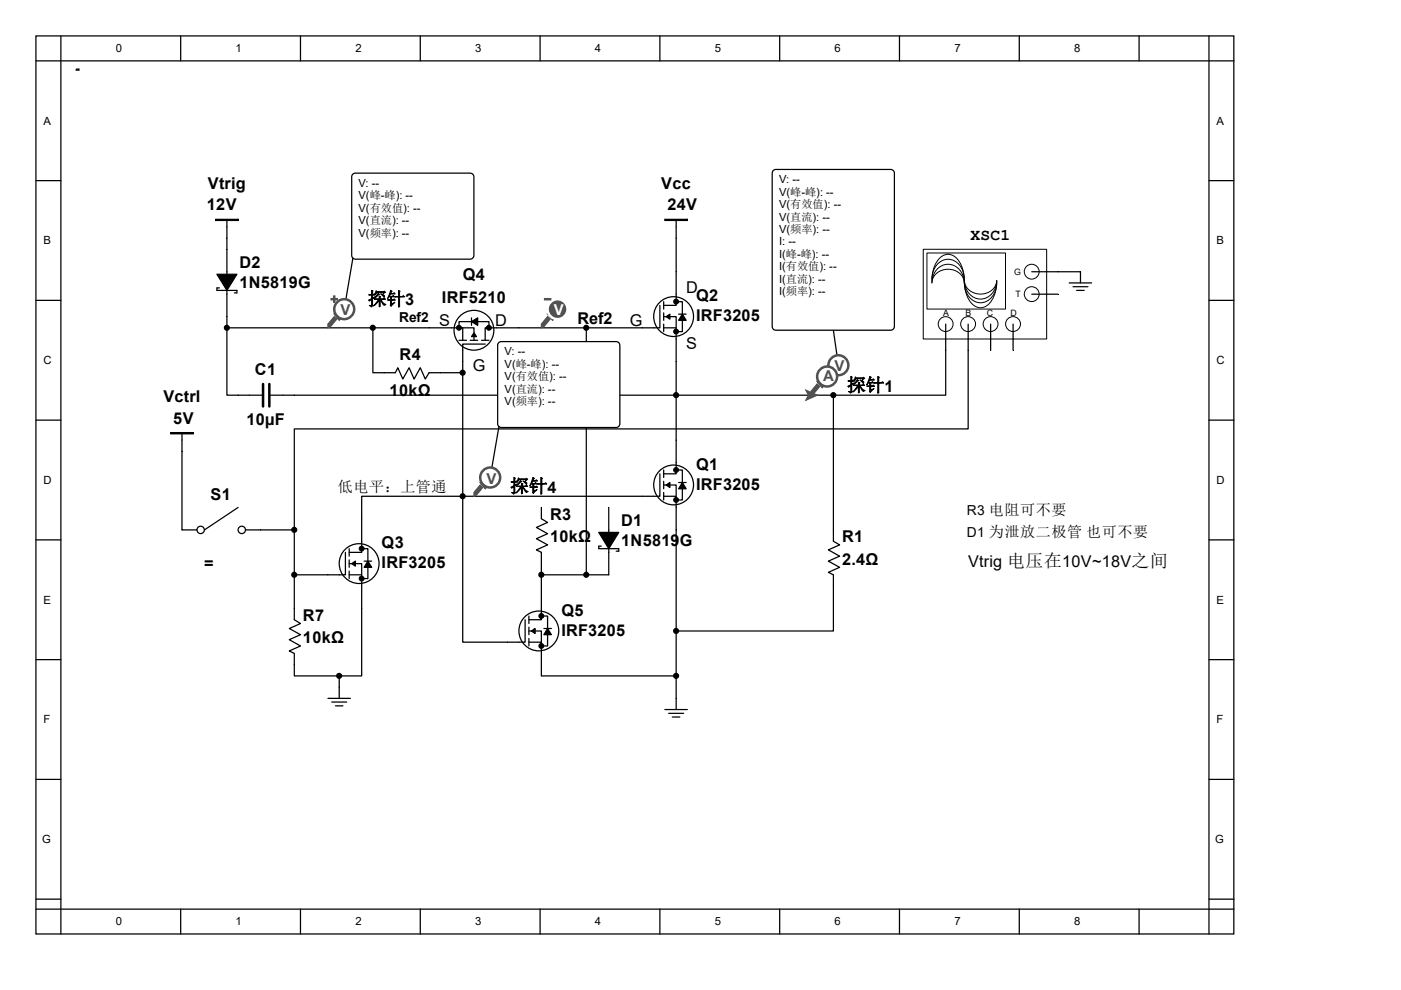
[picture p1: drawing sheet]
<svg xmlns="http://www.w3.org/2000/svg" width="297mm" height="210mm" viewBox="0 0 297 210" stroke-linecap="round" stroke-linejoin="round" font-family="sans-serif">
<g fill="none" stroke="#000" stroke-width=".26">
<path d="M7.6 12.9h254M7.6 7.6h254v190.5h-254zM12.9 7.6v190.5M38.3 7.6v5.3M63.7 7.6v5.3M89.1 7.6v5.3M114.5 7.6v5.3M139.9 7.6v5.3M165.3 7.6v5.3M190.7 7.6v5.3M216.1 7.6v5.3M241.5 7.6v5.3"/>
<path d="M256.3 7.6v190.5M7.6 38.3h5.3M256.3 38.3h5.3M143.4 57.6v7.2h-2.7M143.4 46.8v3.7M7.6 63.7h5.3M139.9 64.8v4.7h-3.7M140.7 67.2h2.7v2.3M140.7 69.5h2.7v31h-2.7M140.7 64v1.6M140.7 66.4v1.5M140.7 68.7v1.6"/>
<path d="M143.4 64h1.3v6.3h-1.3M143.9 66.6h1.6M256.3 63.7h5.3M7.6 89.1h5.3M38.6 92v3.7M50.5 83.8h5M57.4 83.8h5M140.7 99.7v1.6M143.4 99.7h1.3v6.3h-1.3M256.3 89.1h5.3M7.6 114.5h5.3M139.9 100.5v4.8h-3.7"/>
<path d="M140.7 102.9h2.7v2.4M140.7 105.3h2.7v7.1M140.7 102.1v1.6M140.7 104.5v1.5M143.9 102.3h1.6M176.7 112.4v2.4l1.3 .8-2.4 1 2.4 1.4-2.4 1 2.4 1.3-2.4 1.1 1.1 .5v2.4M256.3 114.5h5.3M7.6 139.9h5.3M256.3 139.9h5.3M141 150.5h4.7M141.8 151.3h3.1M142.6 152.1h1.5"/>
<path d="M143.4 148.1v2.4M7.6 165.3h5.3M256.3 165.3h5.3M7.6 190.7h5.3M7.6 192.8h254M38.3 192.8v5.3M63.7 192.8v5.3M89.1 192.8v5.3M114.5 192.8v5.3M139.9 192.8v5.3M165.3 192.8v5.3M190.7 192.8v5.3"/>
<path d="M216.1 192.8v5.3M241.5 192.8v5.3M256.3 190.7h5.3"/>
<circle cx="142.8" cy="67.1" r="4.2"/>
<circle cx="142.8" cy="102.9" r="4.2"/>
</g>
<g fill="#000" stroke="#000" stroke-width=".26">
<path d="M141 46.5v.3h4.7v-.3z" fill-rule="evenodd"/>
<path d="M141.2 67.2l.8-.6v1.1z" fill-rule="evenodd"/>
<path d="M144.7 66.6l.8 1.3h-1.6z" fill-rule="evenodd"/>
<path d="M36.2 91.8v.2h4.7v-.2z" fill-rule="evenodd"/>
<path d="M141.2 102.9l.8-.6v1.1z" fill-rule="evenodd"/>
<path d="M144.7 102.3l.8 1.4h-1.6z" fill-rule="evenodd"/>
<circle cx="143.3" cy="83.8" r=".52"/>
</g>
<g fill="#000" stroke="#000" stroke-width=".21">
<circle cx="143.3" cy="70.3" r=".52"/>
<circle cx="143.3" cy="64" r=".52"/>
<circle cx="143.3" cy="99.7" r=".52"/>
<circle cx="143.3" cy="106" r=".52"/>
</g>
<path d="M55.8 81.4v4.8M57.1 81.4v4.8" fill="none" stroke="#000" stroke-width=".53"/>
<path d="M195.8 52.9h26.1v19h-26.1z" fill="#fff"/>
<path d="M195.7 52.9h26.2v19h-26.2z" fill="none" stroke="#000" stroke-width=".21"/>
<circle cx="200.5" cy="68.7" r="1.58" fill="#fff" stroke="#000" stroke-width=".21"/>
<path d="M200.5 68.7v3.2" fill="none" stroke="#000" stroke-width=".26"/>
<circle cx="205.3" cy="68.7" r="1.58" fill="#fff" stroke="#000" stroke-width=".21"/>
<path d="M205.3 68.7v3.2" fill="none" stroke="#000" stroke-width=".26"/>
<circle cx="218.7" cy="57.6" r="1.58" fill="#fff" stroke="#000" stroke-width=".21"/>
<path d="M218.8 57.6h3.1" fill="none" stroke="#000" stroke-width=".26"/>
<circle cx="218.7" cy="62.4" r="1.58" fill="#fff" stroke="#000" stroke-width=".21"/>
<path d="M218.8 62.4h3.1" fill="none" stroke="#000" stroke-width=".26"/>
<path d="M196.6 53.7h16.6v11.9h-16.6z" fill="#fff"/>
<path d="M196.5 53.7h16.7v11.9h-16.7zM197.6 59.5a5.5 5.5 0 0 1 2.8-5.5 2.88 2.88 0 0 1 3.2 1.9 7.8 7.8 0 0 1 .8 3.6" fill="none" stroke="#000" stroke-width=".21"/>
<circle cx="210" cy="68.7" r="1.58" fill="#fff" stroke="#000" stroke-width=".21"/>
<path d="M210 68.7v3.2" fill="none" stroke="#000" stroke-width=".26"/>
<circle cx="214.8" cy="68.7" r="1.58" fill="#fff" stroke="#000" stroke-width=".21"/>
<g fill="none" stroke="#000" stroke-width=".26">
<path d="M48.1 46.8v22.7h31M143.4 50.5v7.1M221.9 57.6h7.2v2.4M46.5 61.1h-.5v.5h4.2v.5h-.5M48.1 69.5v14.3h2.4M79.1 69.5v9.6h4.7l.5-1.1 1.1 2.4 1.3-2.4 1.1 2.4 1.3-2.4 1.1 2.4 .8-1.3h7.1M79.1 69.5h19v2.7M97.3 72.2h1.6M97.3 69.5v-1.3h6.4v1.3M98.1 69.5h2.4v2.7M99.7 72.2h1.6M100 67.4v1.6"/>
<path d="M102.1 72.2h1.6M102.9 73h-4.8v32.3M124.3 69.5v52.4M136.2 69.5h-33.3v2.7M200.5 71.9v11.9h-23.8M205.3 71.9v19.1h-142.9v21.4M210 71.9v2.4M214.8 68.7v5.6M221.9 62.4h2.4M226.7 60h4.8M227.5 60.8h3.2M228.3 61.6h1.6"/>
<path d="M38.6 95.7v16.7h3.2M62.4 83.8h114.3v28.6M50.5 107.6l-7.2 4.8M52.1 112.4h10.3v9.5M73.2 117.2v4.7h-10.8v9.5l1.3 .8-2.4 1.1 2.4 1.3-2.4 1.1 2.4 1.3-2.4 1.1 1.1 .5v4.8h9.5M74 119.5h2.7v2.4M74 116.4v1.6M74 118.7v1.6M76.7 116.4h1.3v6.3h-1.3M77.2 119h1.6M98.1 105.3h-21.4v11.9h-2.7M98.1 105.3v30.9h13.2v-4.8"/>
<path d="M98.1 105.3h38.1M114.8 107.6v2.4l1.3 .8-2.4 1.1 2.4 1.3-2.4 1.1 2.4 1.3-2.4 1 1.1 .6v4.7M127.5 115.8h-.5v.6h4.2v.5h-.5M129.1 107.6v14.3h-4.8M143.4 112.4v21.4h33.3v-9.5M74 121.9h2.7v21.5h-4.8M74 121.1v1.6M112.1 133.8h2.7v2.4M112.1 136.2h2.7v7.2h28.6M112.1 130.7v1.5M112.1 133v1.6M112.1 135.4v1.6"/>
<path d="M114.8 130.7h1.3v6.3h-1.3M115.3 133.3h1.6M124.3 121.9h-9.5v9.5h-2.7M143.4 133.8v14.3M69.5 148.1h4.8M70.3 148.9h3.2M71.1 149.7h1.6M71.9 143.4v4.7"/>
<circle cx="100.5" cy="70" r="4.2"/>
<circle cx="42.5" cy="112.4" r=".78"/>
<circle cx="51.3" cy="112.4" r=".78"/>
<circle cx="76.1" cy="119.5" r="4.2"/>
<circle cx="114.2" cy="133.8" r="4.2"/>
</g>
<path d="M197.6 59.2a3.7 3.7 0 0 1 4.1-4.1 4 4 0 0 1 2.7 4.1M198.6 57.2a3.3 3.3 0 0 1 3.6-.9 3.3 3.3 0 0 1 2.2 2.9v.8a3.5 3.5 0 0 0-5.3-2.4 2.84 2.84 0 0 0-1.5 2.4 4.3 4.3 0 0 1 1-2.8zM204.5 59.7a5.5 5.5 0 0 0 2.8 5.5 2.88 2.88 0 0 0 3.2-1.9 7.8 7.8 0 0 0 .8-3.6M204.5 60a3.9 3.9 0 0 0 3.4 4.2 3.9 3.9 0 0 0 3.4-4.2M204.5 59.5a3.5 3.5 0 0 0 5.8 2 2.69 2.69 0 0 0 1-2 3.5 3.5 0 0 1-1.6 3.3 3.5 3.5 0 0 1-3.7 0 4.1 4.1 0 0 1-1.5-3.3z" fill="none" stroke="#000" stroke-width=".21"/>
<g fill="#000" stroke="#000" stroke-width=".26">
<path d="M46 58.2h4.2l-2.1 3.4z" fill-rule="evenodd"/>
<path d="M45.7 46.5v.3h4.8v-.3z" fill-rule="evenodd"/>
<path d="M100.5 70.6l.5 .8h-1z" fill-rule="evenodd"/>
<path d="M100 68.2l1.3-.8v1.6z" fill-rule="evenodd"/>
<path d="M74.6 119.5l.8-.5v1.1z" fill-rule="evenodd"/>
<path d="M127 112.9h4.2l-2.1 3.5z" fill-rule="evenodd"/>
<path d="M78 119l.8 1.3h-1.6z" fill-rule="evenodd"/>
<path d="M112.7 133.8l.8-.5v1.1z" fill-rule="evenodd"/>
<path d="M116.1 133.3l.8 1.3h-1.6z" fill-rule="evenodd"/>
<circle cx="48.1" cy="69.5" r=".52"/>
<circle cx="79" cy="69.5" r=".52"/>
<circle cx="98.1" cy="79" r=".52"/>
<circle cx="124.3" cy="69.5" r=".52"/>
<circle cx="176.7" cy="83.8" r=".52"/>
<circle cx="62.4" cy="112.4" r=".52"/>
<circle cx="98.1" cy="105.3" r=".52"/>
<circle cx="62.4" cy="121.9" r=".52"/>
<circle cx="114.8" cy="121.9" r=".52"/>
<circle cx="124.3" cy="121.9" r=".52"/>
<circle cx="143.3" cy="133.8" r=".52"/>
<circle cx="71.9" cy="143.4" r=".52"/>
<circle cx="143.3" cy="143.4" r=".52"/>
</g>
<g fill="#000" stroke="#000" stroke-width=".21">
<circle cx="97.3" cy="69.5" r=".52"/>
<circle cx="103.7" cy="69.5" r=".52"/>
<circle cx="76.7" cy="116.4" r=".52"/>
<circle cx="76.7" cy="122.7" r=".52"/>
<circle cx="114.8" cy="137" r=".52"/>
<circle cx="114.8" cy="130.7" r=".52"/>
</g>
<path d="M163.9 36.2l.6-.3h24.3a.79 .79 0 0 1 .8 .8v32.5a.8 .8 0 0 1-.8 .8h-24.3a.79 .79 0 0 1-.8-.8v-32.5z" fill-rule="evenodd" fill="#fff" stroke="#000" stroke-width=".26"/>
<path d="M176.7 70.1l1.1 7.4" fill="none" stroke="#000" stroke-width=".26"/>
<path d="M170.9 82.8l2.3 1-2.3 1.1 .5-1.1z" fill-rule="evenodd" fill="#505050"/>
<path d="M170.9 82.8l2.3 1-2.3 1.1 .5-1.1z" fill="none" stroke="#505050" stroke-width=".26"/>
<path d="M173.2 81.4l.6 .6-1.3 1.6-.6 .2v-.8z" fill-rule="evenodd" fill="#505050"/>
<path d="M173.2 81.4l.6 .6-1.3 1.6-.6 .2v-.8z" fill="none" stroke="#505050" stroke-width=".26"/>
<path d="M173.2 80.9h.3l1.1 1.1-.3 .2z" fill-rule="evenodd" fill="#505050"/>
<path d="M173.2 80.9h.3l1.1 1.1-.3 .2z" fill="none" stroke="#505050" stroke-width=".26"/>
<circle cx="177.8" cy="77.5" r="2.12" fill="#fff"/>
<circle cx="177.8" cy="77.5" r="2.12" fill="none" stroke="#505050" stroke-width=".53"/>
<circle cx="175.4" cy="79.9" r="2.12" fill="#fff"/>
<circle cx="175.4" cy="79.9" r="2.12" fill="none" stroke="#505050" stroke-width=".53"/>
<path d="M16.1 14.6h.7v.3h-.7zM16.2 14.8h.2M16.3 14.7v.1M16.5 14.8h.2" fill="none" stroke="#000" stroke-width=".21"/>
<path d="M74.8 36.9l.6-.2h24.3a.79 .79 0 0 1 .8 .8v16.7a.8 .8 0 0 1-.8 .8h-24.3a.79 .79 0 0 1-.8-.8v-16.7z" fill-rule="evenodd" fill="#fff" stroke="#000" stroke-width=".26"/>
<path d="M74.8 54.7l-1.8 10.9" fill="none" stroke="#000" stroke-width=".26"/>
<path d="M70.9 67.2l.5 .5-1.3 1.6-.6 .2v-.8z" fill-rule="evenodd" fill="#505050"/>
<path d="M70.9 67.2l.5 .5-1.3 1.6-.6 .2v-.8z" fill="none" stroke="#505050" stroke-width=".26"/>
<path d="M70.9 66.6h.2l1.1 1.1-.3 .2z" fill-rule="evenodd" fill="#505050"/>
<path d="M70.9 66.6h.2l1.1 1.1-.3 .2z" fill="none" stroke="#505050" stroke-width=".26"/>
<circle cx="73" cy="65.6" r="2.12" fill="#fff"/>
<g fill="none" stroke="#505050" stroke-width=".53">
<path d="M70.1 63.5h1.5M70.9 62.7v1.5"/>
<circle cx="73" cy="65.6" r="2.12"/>
</g>
<path d="M116.1 67.2l.5 .5-1.3 1.6-.5 .2v-.8z" fill-rule="evenodd" fill="#505050"/>
<path d="M116.1 67.2l.5 .5-1.3 1.6-.5 .2v-.8z" fill="none" stroke="#505050" stroke-width=".26"/>
<path d="M116.1 66.6h.3l1 1.1-.2 .2z" fill-rule="evenodd" fill="#505050"/>
<path d="M116.1 66.6h.3l1 1.1-.2 .2z" fill="none" stroke="#505050" stroke-width=".26"/>
<circle cx="118.2" cy="65.6" r="2.12" fill="#505050"/>
<circle cx="118.2" cy="65.6" r="2.12" fill="none" stroke="#fff" stroke-width=".53"/>
<path d="M115.3 63.5h1.6" fill="none" stroke="#505050" stroke-width=".53"/>
<path d="M105.7 72.7l.6-.2h24.3a.79 .79 0 0 1 .8 .7v16.7a.8 .8 0 0 1-.8 .8h-24.3a.79 .79 0 0 1-.8-.8v-16.7z" fill-rule="evenodd" fill="#fff" stroke="#000" stroke-width=".26"/>
<path d="M105.8 90.4l-1.9 10.9" fill="none" stroke="#000" stroke-width=".26"/>
<path d="M101.8 102.9l.5 .5-1.3 1.6-.5 .3v-.8z" fill-rule="evenodd" fill="#505050"/>
<path d="M101.8 102.9l.5 .5-1.3 1.6-.5 .3v-.8z" fill="none" stroke="#505050" stroke-width=".26"/>
<path d="M101.8 102.3h.3l1 1.1-.2 .3z" fill-rule="evenodd" fill="#505050"/>
<path d="M101.8 102.3h.3l1 1.1-.2 .3z" fill="none" stroke="#505050" stroke-width=".26"/>
<circle cx="103.9" cy="101.3" r="2.12" fill="#fff"/>
<circle cx="103.9" cy="101.3" r="2.12" fill="none" stroke="#505050" stroke-width=".53"/>
<g font-size="4">
<text x="78" y="64.8">探针</text>
<text x="179.6" y="83.1">探针</text>
<text x="108.2" y="104.5">探针</text>
</g>
<g font-size="3.5">
<text x="44.1" y="40.1">Vtrig</text>
<text x="140.2" y="40.1">Vcc</text>
<text x="43.9" y="44.6">12V</text>
<text x="141.5" y="44.6">24V</text>
<text x="205.8" y="51">XSC1</text>
<text x="50.8" y="56.8">D2</text>
<text x="98.1" y="59.4">Q4</text>
<text x="50.8" y="61">1N5819G</text>
<text x="93.7" y="64.2">IRF5210</text>
<text x="145.5" y="62.1">D</text>
<text x="147.6" y="63.9">Q2</text>
<text x="93.1" y="69.2">S</text>
<text x="105" y="69.2">D</text>
<text x="133.6" y="69.2">G</text>
<text x="147.6" y="68.1">IRF3205</text>
<text x="84.7" y="76.3">R4</text>
<text x="145.5" y="74">S</text>
<text x="54" y="79.5">C1</text>
<text x="100.2" y="78.7">G</text>
<text x="34.6" y="85.3">Vctrl</text>
<text x="36.7" y="89.8">5V</text>
<text x="82.6" y="84">10kΩ</text>
<text x="52.2" y="90.1">10µF</text>
<text x="147.6" y="99.6">Q1</text>
<text x="44.6" y="106">S1</text>
<text x="147.6" y="103.9">IRF3205</text>
<text x="116.6" y="110.2">R3</text>
<text x="131.7" y="111.5">D1</text>
<text x="80.9" y="116.3">Q3</text>
<text x="116.6" y="115">10kΩ</text>
<text x="131.7" y="115.8">1N5819G</text>
<text x="178.5" y="115">R1</text>
<text x="178.5" y="119.7">2.4Ω</text>
<text x="43.3" y="120.8">=</text>
<text x="80.9" y="120.5">IRF3205</text>
<text x="205.3" y="120.3">Vtrig 电压在10V~18V之间</text>
<text x="64.2" y="131.6">R7</text>
<text x="119" y="130.6">Q5</text>
<text x="64.2" y="136.4">10kΩ</text>
<text x="119" y="134.8">IRF3205</text>
</g>
<g font-size="3.4">
<text x="85.9" y="64.8">3</text>
<text x="122.4" y="68.8">Ref2</text>
<text x="187.5" y="83.1">1</text>
<text x="116.1" y="104.5">4</text>
</g>
<g font-size="3.2" fill="#505050">
<text x="72.2" y="66.9">V</text>
<text x="174.5" y="80.8">A</text>
<text x="176.9" y="78.8">V</text>
<text x="103.1" y="102.6">V</text>
</g>
<text font-size="3.2" fill="#fff" x="117.4" y="66.9">V</text>
<text font-size="3.2" x="71.6" y="104.4">低电平：上管通</text>
<g font-size="2.9">
<text x="84.6" y="68.3">Ref2</text>
<text x="205" y="109.2">R3 电阻可不要</text>
<text x="205" y="114">D1 为泄放二极管 也可不要</text>
</g>
<g font-size="2.4">
<text x="24.5" y="11.1">0</text>
<text x="49.9" y="11.1">1</text>
<text x="75.3" y="11.1">2</text>
<text x="100.7" y="11.1">3</text>
<text x="126.1" y="11.1">4</text>
<text x="151.5" y="11.1">5</text>
<text x="176.9" y="11.1">6</text>
<text x="202.3" y="11.1">7</text>
<text x="227.7" y="11.1">8</text>
<text x="9.2" y="26.4">A</text>
<text x="257.9" y="26.4">A</text>
<text x="76" y="39.6">V: --</text>
<text x="165.2" y="38.8">V: --</text>
<text x="165.2" y="41.5">V(峰-峰): --</text>
<text x="76" y="42.3">V(峰-峰): --</text>
<text x="76" y="44.9">V(有效值): --</text>
<text x="76" y="47.6">V(直流): --</text>
<text x="165.2" y="44.1">V(有效值): --</text>
<text x="165.2" y="46.8">V(直流): --</text>
<text x="9.2" y="51.8">B</text>
<text x="76" y="50.2">V(频率): --</text>
<text x="165.2" y="49.4">V(频率): --</text>
<text x="165.2" y="52.1">I: --</text>
<text x="257.9" y="51.8">B</text>
<text x="165.2" y="54.7">I(峰-峰): --</text>
<text x="165.2" y="57.4">I(有效值): --</text>
<text x="165.2" y="60">I(直流): --</text>
<text x="165.2" y="62.7">I(频率): --</text>
<text x="9.2" y="77.2">C</text>
<text x="107" y="75.4">V: --</text>
<text x="107" y="78">V(峰-峰): --</text>
<text x="257.9" y="77.2">C</text>
<text x="107" y="80.6">V(有效值): --</text>
<text x="107" y="83.3">V(直流): --</text>
<text x="107" y="85.9">V(频率): --</text>
<text x="9.2" y="102.6">D</text>
<text x="257.9" y="102.6">D</text>
<text x="9.2" y="128">E</text>
<text x="257.9" y="128">E</text>
<text x="9.2" y="153.4">F</text>
<text x="257.9" y="153.4">F</text>
<text x="8.9" y="178.8">G</text>
<text x="257.6" y="178.8">G</text>
<text x="24.5" y="196.3">0</text>
<text x="49.9" y="196.3">1</text>
<text x="75.3" y="196.3">2</text>
<text x="100.7" y="196.3">3</text>
<text x="126.1" y="196.3">4</text>
<text x="151.5" y="196.3">5</text>
<text x="176.9" y="196.3">6</text>
<text x="202.3" y="196.3">7</text>
<text x="227.7" y="196.3">8</text>
</g>
<g font-size="1.9">
<text x="215" y="58.2">G</text>
<text x="215.3" y="63">T</text>
<text x="199.9" y="67">A</text>
<text x="204.7" y="67">B</text>
<text x="209.2" y="67">C</text>
<text x="214.2" y="67">D</text>
</g>
</svg>
